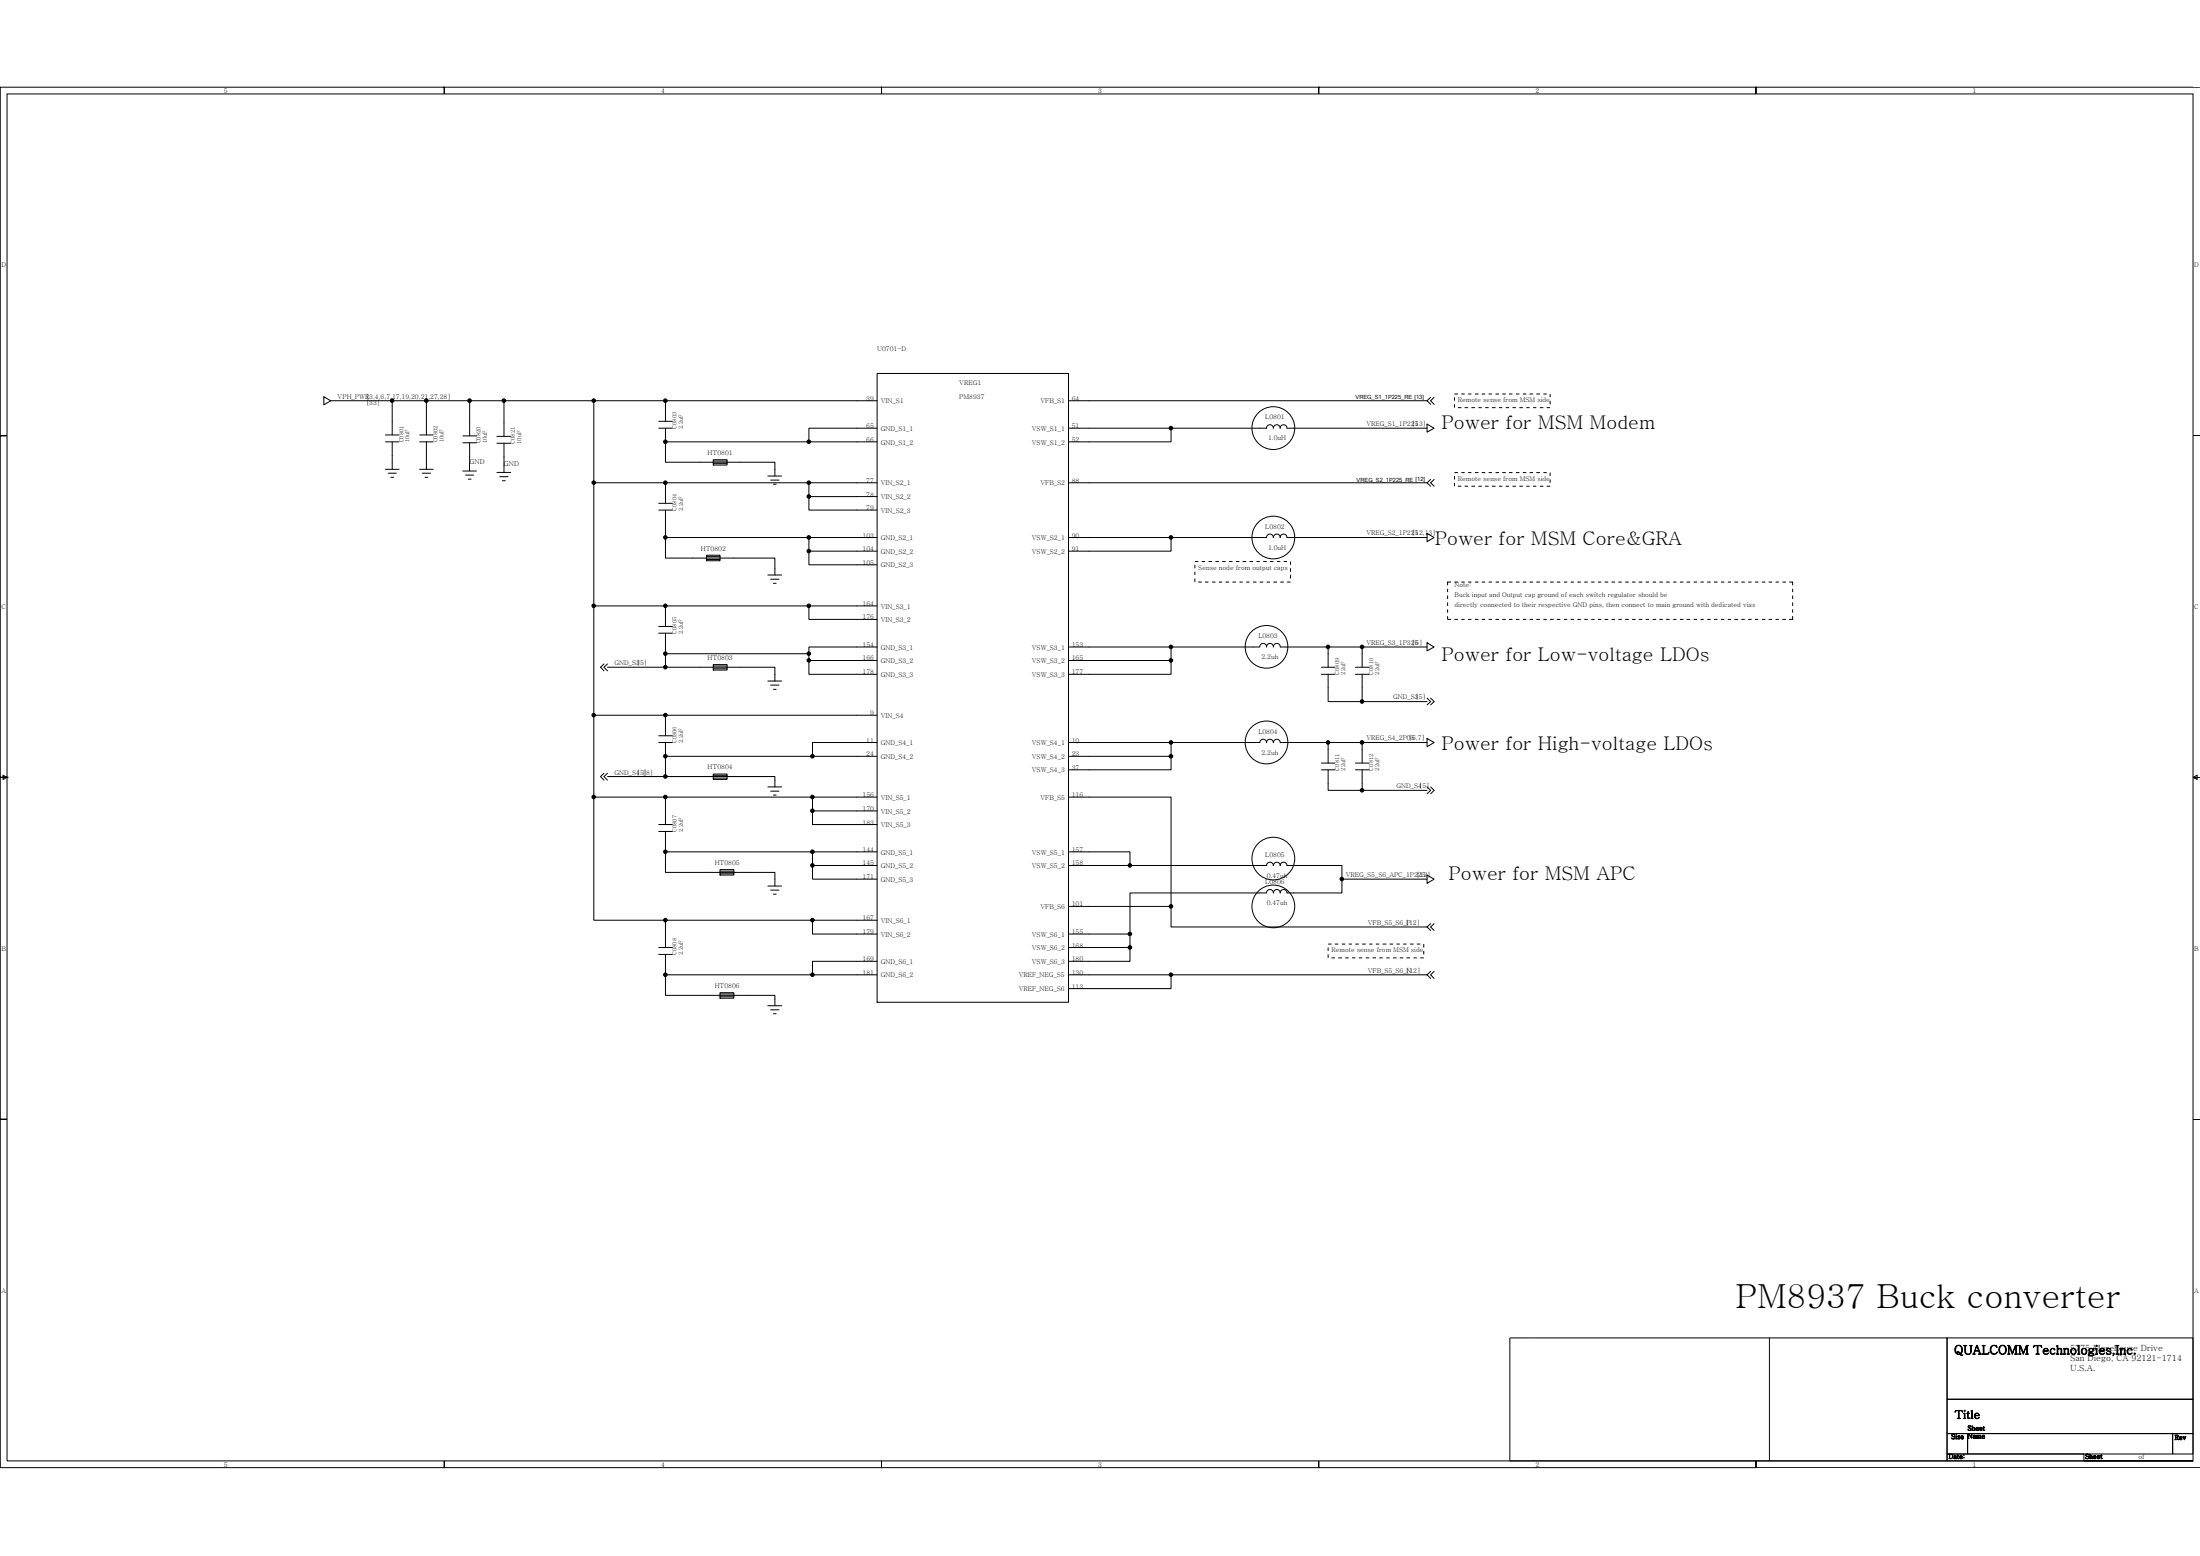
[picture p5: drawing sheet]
<svg xmlns="http://www.w3.org/2000/svg" width="297mm" height="210mm" viewBox="0 0 297 210" stroke-linecap="round" stroke-linejoin="round" font-family="sans-serif">
<g fill="none" stroke="#000" stroke-width=".14">
<path d="M.9 12.7h295.2v184.4h-295.2zM297 11.8h-59.9v.9v-.9h-59v.9v-.9h-59.1v.9v-.9h-59v.9v-.9h-60v47h.9h-.9v46.1h.9l-.5 .3v-.6l.5 .3h-.9v46.1h.9h-.9v46.1v1h60v-1v1h59v-1v1h59.1v-1v1h59v-1v1h59.9M43.7 53.6l1 .5-1 .5zM44.7 54.1h12.9M52 59.6h1.9M52 58.7h1.9M53 54.1v4.6M53 59.6v3.7M56.7 59.6h1.8M56.7 58.7h1.8M57.6 54.1v4.6M57.6 54.1h5.8v4.7"/>
<path d="M57.6 59.6v3.7M62.5 59.8h1.9M62.5 58.8h1.9M63.4 54.1h4.6v4.8M63.4 59.8v3.8M67.1 59.8h1.9M67.1 58.9h1.9M68 59.8v4M80.2 54.1v53.5M88.9 57.8h1.9M88.9 56.9h1.9M89.8 59.6v2.8h14.8v1.8"/>
<path d="M89.8 54.1v2.8M89.8 57.8v1.8M118.4 57.8h-9.2v1.8M118.4 54.1h-50.4M118.4 59.6h-28.6M118.4 50.4h25.9v84.9h-25.9zM144.3 54.1h48.4M144.3 57.8h26.7M158.1 57.8v1.8h-13.8M171 57.8a.46 .46 0 0 1 .5-.5 .46 .46 0 0 1 .4 .5M171.9 57.8a.46 .46 0 0 1 .5-.5 .46 .46 0 0 1 .4 .5M172.8 57.8a.46 .46 0 0 1 .5-.5 .46 .46 0 0 1 .5 .5h18.9"/>
<path d="M192.7 57.2l.9 .6-.9 .5zM192.7 54.1l.5 .5M193.2 53.6l-.5 .5M193.6 53.6l-.4 .5 .4 .5M196.4 53.6v.5M196.4 54.6v.4M196.4 53.2h.4M196.8 55h.5M197.3 53.2h.5M197.8 55h.4M198.2 53.2h.5M198.7 55h.5"/>
<path d="M199.2 53.2h.4M199.6 55h.5M200.1 53.2h.4M200.5 55h.5M201 53.2h.4M201.4 55h.5M201.9 53.2h.5M202.4 55h.4M202.8 53.2h.5M203.3 55h.4M203.7 53.2h.5M204.2 55h.5"/>
<path d="M204.7 53.2h.4M205.1 55h.5M205.6 53.2h.5M206.1 55h.4M206.5 53.2h.5M207 55h.4M207.4 53.2h.5M207.9 55h.5M208.4 53.2h.4M208.8 55h.5M209.3 53.2v.4M209.3 54.1v.5"/>
<path d="M297 58.8h-.9h.9M52 63.3h1.9M52.4 63.9h1.1M52.8 64.4h.3M56.7 63.3h1.8M57 63.9h1.1M57.4 64.4h.4M62.5 63.6h1.8M62.9 64.1h1M63.2 64.7h.4M67.1 63.8h1.9M67.5 64.3h1.1"/>
<path d="M67.8 64.9h.4M80.2 65.2h38.2M88.9 68.8h1.9M88.9 67.9h1.9M89.8 65.2v2.7M89.8 72.5v2.8h14.8v2.3M89.8 68.8v3.7h19.4M95.4 74.9h1.8v.8h-1.8zM95.4 75.3h.1M95.4 75.5h1.8M95.4 75.1h1.8M96.3 62h1.9v.8h-1.9z"/>
<path d="M96.3 62.4h.1M96.3 62.6h1.9M96.3 62.2h1.9M103.7 77.6h1.8M103.7 64.2h1.8M104.1 78.2h1.1M104.1 64.8h1.1M104.4 78.7h.4M104.4 65.3h.4M109.2 74.4v1.8h9.2M109.2 67v1.8h9.2M109.2 72.5h9.2"/>
<path d="M109.2 74.4h9.2M109.2 65.2v1.8M109.2 72.5v1.9M118.4 67h-9.2M144.3 72.5h26.7M144.3 65.2h48.4M158.1 72.5v1.9h-13.8M161.3 76.2v.5M161.3 77.2v.4M161.3 78.1v.4M161.3 75.8h.5M161.8 78.5h.5"/>
<path d="M162.3 75.8h.4M162.7 78.5h.5M163.2 75.8h.5M163.7 78.5h.4M164.1 75.8h.5M164.6 78.5h.4M165 75.8h.5M165.5 78.5h.4M165.9 75.8h.5M166.4 78.5h.5M166.9 75.8h.4M167.3 78.5h.5"/>
<path d="M167.8 75.8h.5M168.3 78.5h.4M168.7 75.8h.5M169.2 78.5h.4M169.6 75.8h.5M170.1 78.5h.5M170.6 75.8h.4M171 72.5a.46 .46 0 0 1 .5-.4 .46 .46 0 0 1 .4 .4M171 78.5h.5M171.5 75.8h.4M171.9 72.5a.46 .46 0 0 1 .5-.4 .46 .46 0 0 1 .4 .4M171.9 78.5h.5"/>
<path d="M172.4 75.8h.5M172.8 72.5a.46 .46 0 0 1 .5-.4 .46 .46 0 0 1 .5 .4h18.9M172.9 78.5h.4M173.3 75.8h.5M173.8 78.5h.4M174.2 75.8v.4M174.2 76.7v.5M174.2 77.6v.5M192.7 72l.9 .5-.9 .6zM192.7 65.2l.5 .4M193.2 64.7l-.5 .5M193.6 64.7l-.4 .5 .4 .4"/>
<path d="M195.4 79.5v.4M195.9 78.5h-.5v.5M196.4 78.5h.4M196.4 64.2v.5M196.4 65.2v.4M196.4 63.8h.4M196.8 65.6h.5M197.3 78.5h.5M197.3 63.8h.5M197.8 65.6h.4M198.2 78.5h.5M198.2 63.8h.5"/>
<path d="M198.7 65.6h.5M199.2 78.5h.4M199.2 63.8h.4M199.6 65.6h.5M200.1 78.5h.4M200.1 63.8h.4M200.5 65.6h.5M201 78.5h.4M201 63.8h.4M201.4 65.6h.5M201.9 78.5h.5M201.9 63.8h.5"/>
<path d="M202.4 65.6h.4M202.8 78.5h.5M202.8 63.8h.5M203.3 65.6h.4M203.7 78.5h.5M203.7 63.8h.5M204.2 65.6h.5M204.7 78.5h.4M204.7 63.8h.4M205.1 65.6h.5M205.6 78.5h.5M205.6 63.8h.5"/>
<path d="M206.1 65.6h.4M206.5 78.5h.5M206.5 63.8h.5M207 65.6h.4M207.4 78.5h.5M207.4 63.8h.5M207.9 65.6h.5M208.4 78.5h.4M208.4 63.8h.4M208.8 65.6h.5M209.3 78.5h.5M209.3 63.8v.4"/>
<path d="M209.3 64.7v.5M210.2 78.5h.5M211.2 78.5h.4M212.1 78.5h.4M213 78.5h.4M213.9 78.5h.5M214.8 78.5h.5M215.7 78.5h.5M216.7 78.5h.4M217.6 78.5h.5M218.5 78.5h.5M219.4 78.5h.5"/>
<path d="M220.4 78.5h.4M221.3 78.5h.4M222.2 78.5h.4M223.1 78.5h.5M224 78.5h.5M225 78.5h.4M225.9 78.5h.5M226.8 78.5h.5M227.7 78.5h.5M228.7 78.5h.4M229.6 78.5h.4M230.5 78.5h.5"/>
<path d="M231.4 78.5h.5M232.4 78.5h.4M233.3 78.5h.4M234.2 78.5h.5M235.1 78.5h.5M236 78.5h.5M237 78.5h.4M237.9 78.5h.5M238.8 78.5h.5M239.7 78.5h.5M240.7 78.5h.4M241.6 78.5h.4v.5"/>
<path d="M242 79.5v.4M81.6 89.6l-.5 .4 .5 .5M82 90h22.6v1.9M82 89.6l-.4 .4 .4 .5M88.9 85.4h1.9M88.9 84.5h1.9M88.9 99.3h1.9M89.8 88.2h19.4M89.8 81.8v2.7M89.8 96.5v2.8M89.8 85.4v4.6M96.3 89.7h1.9v.7h-1.9z"/>
<path d="M96.3 90h.1M96.3 90.3h1.9M96.3 89.9h1.9M103.7 91.9h1.8M104.1 92.5h1.1M104.4 93h.4M109.2 81.8v1.8h9.2M109.2 89.1v1.9h9.2M109.2 88.2v.9M118.4 87.3h-9.2v.9M118.4 81.8h-38.2M118.4 96.5h-38.2"/>
<path d="M118.4 89.1h-9.2M144.3 87.3h25.8M158.1 87.3v1.8h-13.8M158.1 89.1v1.9h-13.8M170.1 87.3a.45 .45 0 0 1 .5-.5 .45 .45 0 0 1 .4 .5M171 87.3a.46 .46 0 0 1 .5-.5 .46 .46 0 0 1 .4 .5M171.9 87.3a.46 .46 0 0 1 .5-.5 .46 .46 0 0 1 .4 .5h6.5M178.4 91h1.8M178.4 90h1.8M179.3 91v3.7h4.6M179.3 87.3h4.6v2.7M179.3 87.3v2.7"/>
<path d="M183 91h1.9M183 90h1.9M183.9 87.3h8.8M183.9 94.7h8.8M183.9 91v3.7M192.7 86.7l.9 .6-.9 .5zM192.7 99.7l.9 .5-.9 .6zM192.7 94.2l.5 .5-.5 .4M193.2 94.2l.4 .5-.4 .4M195.4 80.4v.4M195.4 81.3v.5M195.4 82.2v.5"/>
<path d="M195.4 83.1v.5h.5M196.4 83.6h.4M197.3 83.6h.5M198.2 83.6h.5M199.2 83.6h.4M200.1 83.6h.4M201 83.6h.4M201.9 83.6h.5M202.8 83.6h.5M203.7 83.6h.5M204.7 83.6h.4M205.6 83.6h.5"/>
<path d="M206.5 83.6h.5M207.4 83.6h.5M208.4 83.6h.4M209.3 83.6h.5M210.2 83.6h.5M211.2 83.6h.4M212.1 83.6h.4M213 83.6h.4M213.9 83.6h.5M214.8 83.6h.5M215.7 83.6h.5M216.7 83.6h.4"/>
<path d="M217.6 83.6h.5M218.5 83.6h.5M219.4 83.6h.5M220.4 83.6h.4M221.3 83.6h.4M222.2 83.6h.4M223.1 83.6h.5M224 83.6h.5M225 83.6h.4M225.9 83.6h.5M226.8 83.6h.5M227.7 83.6h.5"/>
<path d="M228.7 83.6h.4M229.6 83.6h.4M230.5 83.6h.5M231.4 83.6h.5M232.4 83.6h.4M233.3 83.6h.4M234.2 83.6h.5M235.1 83.6h.5M236 83.6h.5M237 83.6h.4M237.9 83.6h.5M238.8 83.6h.5"/>
<path d="M239.7 83.6h.5M240.7 83.6h.4M242 83.1v.5h-.4M242 80.4v.4M242 81.3v.5M242 82.2v.5M80.2 107.6v16.6h9.6M81.6 104.4l-.5 .4 .5 .5M82 104.8h22.6v1.4M82 104.4l-.4 .4 .4 .5M88.9 100.2h1.9M88.9 111.3h1.9"/>
<path d="M88.9 112.2h1.9M89.8 102.1h.1M89.8 107.6v3.7M89.8 100.2v4.6M89.8 112.2v2.8M96.3 104.5h1.9v.7h-1.9zM96.3 104.8h.1M96.3 105h1.9M96.3 104.6h1.9M97.2 117.3h1.9v.8h-1.9zM97.2 117.7h.1M97.2 117.9h1.9"/>
<path d="M97.2 117.6h1.9M103.7 119.6h1.8M103.7 106.2h1.8M104.1 106.8h1.1M104.4 107.3h.4M109.7 109.4v1.9h8.7M109.7 115h-19.9v2.7h14.8v1.9M109.7 116.8v1.8h8.7M109.7 107.6v1.8M109.7 115v1.8M118.4 100.2h-8.7v1.9M118.4 102.1h-28.6"/>
<path d="M118.4 115h-8.7M118.4 116.8h-8.7M118.4 107.6h-38.2M118.4 109.4h-8.7M144.3 100.2h25.8a.44 .44 0 0 1 .4-.4 .44 .44 0 0 1 .5 .4M144.3 115h8.3v1.8M144.3 107.6h13.8v14.7h-13.8M144.3 116.8h26.7M158.1 100.2v1.9h-13.8M158.1 102.1v1.8h-13.8M171 100.2a.46 .46 0 0 1 .5-.4 .46 .46 0 0 1 .4 .4M171 116.8a.46 .46 0 0 1 .5-.4 .46 .46 0 0 1 .4 .4"/>
<path d="M171.9 100.2a.46 .46 0 0 1 .5-.4 .46 .46 0 0 1 .4 .4h19.9M171.9 116.8a.46 .46 0 0 1 .5-.4 .46 .46 0 0 1 .4 .4M172.8 116.8a.46 .46 0 0 1 .5-.4 .46 .46 0 0 1 .5 .4M173.8 116.8h7.4v1.8M178.4 103.9h1.8M178.4 103h1.8M179.3 103.9v2.8h4.6v-2.8M179.3 100.2v2.8M181.2 118.6v1.9h-7.4a.46 .46 0 0 0-.5-.5 .46 .46 0 0 0-.5 .5M181.2 118.6h11.5M183 103.9h1.9M183 103h1.9"/>
<path d="M183.9 100.2v2.8M183.9 106.7h8.8M192.7 118.1l.9 .5-.9 .6zM192.7 106.2l.5 .5-.5 .4M193.2 106.2l.4 .5-.4 .4M296.1 104.9l.5-.3v.6zM296.1 104.9h.9M88.9 127.9h1.9M88.9 128.8h1.9M89.8 124.2v3.7M89.8 128.8v2.8M97.2 134h1.9v.7h-1.9z"/>
<path d="M97.2 134.3h.1M97.2 134.5h1.9M97.2 134.1h1.9M103.7 135.7h1.8M104.1 136.3h1.1M104.1 120.1h1.1M104.4 136.8h.4M104.4 120.7h.4M109.7 131.6h-19.9v2.7h14.8v1.4M109.7 124.2v1.8h8.7M109.7 131.6h8.7M118.4 129.7h-8.7v1.9"/>
<path d="M118.4 124.2h-28.6M144.3 131.6h13.8v1.8h-13.8M144.3 126h8.3M152.6 126v1.9h-8.3M152.6 127.9v1.8h-8.3M158.1 122.3v2.8h34.6M158.1 131.6h34.6M171 120.5a.46 .46 0 0 1 .5-.5 .46 .46 0 0 1 .4 .5M171 120.5h-18.4v5.5M171.9 120.5a.46 .46 0 0 1 .5-.5 .46 .46 0 0 1 .4 .5M179.3 127.9v.4M179.3 128.8v.5"/>
<path d="M179.3 127.4h.5M179.8 129.3h.4M180.2 127.4h.5M180.7 129.3h.5M181.2 127.4h.4M181.6 129.3h.5M182.1 127.4h.4M182.5 129.3h.5M183 127.4h.5M183.5 129.3h.4M183.9 127.4h.5M184.4 129.3h.5"/>
<path d="M184.9 127.4h.4M185.3 129.3h.5M185.8 127.4h.4M186.2 129.3h.5M186.7 127.4h.5M187.2 129.3h.4M187.6 127.4h.5M188.1 129.3h.4M188.5 127.4h.5M189 129.3h.5M189.5 127.4h.4M189.9 129.3h.5"/>
<path d="M190.4 127.4h.5M190.9 129.3h.4M191.3 127.4h.5M191.8 129.3h.4M192.2 127.4v.5M192.2 128.3v.5M192.7 125.1l.5 .5M192.7 131.6l.5 .4M193.2 124.7l-.5 .4M193.2 131.1l-.5 .5M193.6 124.7l-.4 .4 .4 .5M193.6 131.1l-.4 .5 .4 .4"/>
<path d="M297 151h-.9h.9M238.9 180.6h24v16.5h-24zM238.9 180.6h-35v16.5h35M262.9 180.6h33.2v8.2h-33.2zM262.9 188.8h33.2v4.7h-33.2zM262.9 193.5h2.8v2.7h-2.8zM262.9 196.2h18.5v.9h-18.5zM265.7 193.5h27.6v2.7h-27.6zM281.4 197.1h14.7zM293.3 193.5h2.8v2.7h-2.8z"/>
<circle cx="171.9" cy="57.8" r="2.89"/>
<circle cx="171.9" cy="72.5" r="2.89"/>
<circle cx="171" cy="87.3" r="2.88"/>
<circle cx="171" cy="100.2" r="2.88"/>
<circle cx="171.9" cy="115.9" r="2.89"/>
<circle cx="171.9" cy="122.3" r="2.89"/>
</g>
<g fill="#000" stroke="#000" stroke-width=".14">
<circle cx="52.9" cy="54.1" r=".24"/>
<circle cx="57.6" cy="54.1" r=".24"/>
<circle cx="63.4" cy="54.1" r=".24"/>
<circle cx="68" cy="54.1" r=".24"/>
<circle cx="80.2" cy="54.1" r=".24"/>
<circle cx="89.8" cy="54.1" r=".24"/>
<circle cx="89.8" cy="59.6" r=".24"/>
<circle cx="109.2" cy="59.6" r=".24"/>
<circle cx="158.1" cy="57.8" r=".24"/>
<circle cx="80.2" cy="65.1" r=".24"/>
<circle cx="89.8" cy="72.5" r=".24"/>
<circle cx="89.8" cy="65.1" r=".24"/>
<circle cx="109.2" cy="72.5" r=".24"/>
<circle cx="109.2" cy="67" r=".24"/>
<circle cx="109.2" cy="74.4" r=".24"/>
<circle cx="109.2" cy="65.1" r=".24"/>
<circle cx="158.1" cy="72.5" r=".24"/>
<circle cx="80.2" cy="81.8" r=".24"/>
<circle cx="80.2" cy="96.5" r=".24"/>
<circle cx="89.8" cy="81.8" r=".24"/>
<circle cx="89.8" cy="96.5" r=".24"/>
<circle cx="89.8" cy="90" r=".24"/>
<circle cx="89.8" cy="88.2" r=".24"/>
<circle cx="109.2" cy="89.1" r=".24"/>
<circle cx="109.2" cy="88.2" r=".24"/>
<circle cx="109.2" cy="81.8" r=".24"/>
<circle cx="158.1" cy="89.1" r=".24"/>
<circle cx="158.1" cy="87.3" r=".24"/>
<circle cx="179.3" cy="87.3" r=".24"/>
<circle cx="183.9" cy="87.3" r=".24"/>
<circle cx="183.9" cy="94.7" r=".24"/>
<circle cx="80.2" cy="107.6" r=".24"/>
<circle cx="89.8" cy="102.1" r=".24"/>
<circle cx="89.8" cy="114.9" r=".24"/>
<circle cx="89.8" cy="104.8" r=".24"/>
<circle cx="89.8" cy="107.6" r=".24"/>
<circle cx="109.7" cy="114.9" r=".24"/>
<circle cx="109.7" cy="107.6" r=".24"/>
<circle cx="109.7" cy="109.4" r=".24"/>
<circle cx="109.7" cy="102.1" r=".24"/>
<circle cx="109.7" cy="116.8" r=".24"/>
<circle cx="152.6" cy="116.8" r=".24"/>
<circle cx="158.1" cy="102.1" r=".24"/>
<circle cx="158.1" cy="100.2" r=".24"/>
<circle cx="179.3" cy="100.2" r=".24"/>
<circle cx="181.2" cy="118.6" r=".24"/>
<circle cx="183.9" cy="100.2" r=".24"/>
<circle cx="183.9" cy="106.6" r=".24"/>
<circle cx="89.8" cy="124.2" r=".24"/>
<circle cx="89.8" cy="131.5" r=".24"/>
<circle cx="109.7" cy="131.5" r=".24"/>
<circle cx="109.7" cy="124.2" r=".24"/>
<circle cx="152.6" cy="127.9" r=".24"/>
<circle cx="152.6" cy="126" r=".24"/>
<circle cx="158.1" cy="122.3" r=".24"/>
<circle cx="158.1" cy="131.5" r=".24"/>
</g>
<text font-size="4.5" x="234.3" y="176.6">PM8937 Buck converter</text>
<g font-size="2.5">
<text x="194.6" y="57.9">Power for MSM Modem</text>
<text x="193.7" y="73.6">Power for MSM Core&amp;GRA</text>
<text x="194.6" y="89.2">Power for Low-voltage LDOs</text>
<text x="194.6" y="101.2">Power for High-voltage LDOs</text>
<text x="195.6" y="118.7">Power for MSM APC</text>
</g>
<text font-size="1.7" x="263.8" y="182.8">QUALCOMM Technologies,Inc.</text>
<text font-size="1.5" x="263.9" y="191.4">Title</text>
<g font-size="1.1">
<text x="279.5" y="185">U.S.A.</text>
<text x="279.5" y="183.7">San Diego, CA 92121-1714</text>
<text x="279.5" y="182.3">5775 Morehouse Drive</text>
</g>
<g font-size=".9">
<text x="30.2" y="12.6">5</text>
<text x="89.3" y="12.6">4</text>
<text x="148.3" y="12.6">3</text>
<text x="207.3" y="12.6">2</text>
<text x="266.3" y="12.6">1</text>
<text x=".2" y="36.1">D</text>
<text x="296.2" y="36.1">D</text>
<text x="118.4" y="47.3">U0701-D</text>
<text x="45.6" y="53.8">VPH_PWR</text>
<text x="49.4" y="53.8">[3,4,6,7,17,19,20,21,27,28]</text>
<text x="129.5" y="52">VREG1</text>
<text x="129.5" y="53.8">PM8937</text>
<text x="49.4" y="54.7">[33]</text>
<text x="117" y="54.1">39</text>
<text x="117" y="57.8">65</text>
<text x="117" y="59.6">66</text>
<text x="118.9" y="54.4">VIN_S1</text>
<text x="118.9" y="58.1">GND_S1_1</text>
<text x="118.9" y="60">GND_S1_2</text>
<text x="139.3" y="58.1">VSW_S1_1</text>
<text x="139.3" y="60">VSW_S1_2</text>
<text x="140.5" y="54.4">VFB_S1</text>
<text x="144.7" y="57.8">51</text>
<text x="144.7" y="54.1">64</text>
<text x="144.7" y="59.6">52</text>
<text x="170.8" y="56.6">L0801</text>
<text x="171.2" y="59.4">1.0uH</text>
<text x="184.5" y="57.5">VREG_S1_1P225</text>
<text x="190.6" y="57.5">[13]</text>
<text x="196.8" y="54.3">Remote sense from MSM side</text>
<text x="63.4" y="62.6">GND</text>
<text x="68" y="62.8">GND</text>
<text x="95.5" y="61.4">HT0801</text>
<text x="117" y="65.1">77</text>
<text x="118.9" y="65.5">VIN_S2_1</text>
<text x="140.5" y="65.5">VFB_S2</text>
<text x="144.7" y="65.2">88</text>
<text x="196.8" y="64.9">Remote sense from MSM side</text>
<text x="117" y="67">78</text>
<text x="117" y="68.8">79</text>
<text x="118.9" y="67.4">VIN_S2_2</text>
<text x="118.9" y="69.2">VIN_S2_3</text>
<text x="170.8" y="71.3">L0802</text>
<text x="94.6" y="74.3">HT0802</text>
<text x="116.5" y="74.4">104</text>
<text x="116.5" y="76.2">105</text>
<text x="116.5" y="72.5">103</text>
<text x="118.9" y="74.7">GND_S2_2</text>
<text x="118.9" y="76.6">GND_S2_3</text>
<text x="118.9" y="72.9">GND_S2_1</text>
<text x="139.3" y="72.9">VSW_S2_1</text>
<text x="139.3" y="74.7">VSW_S2_2</text>
<text x="144.7" y="72.5">90</text>
<text x="144.7" y="74.4">91</text>
<text x="161.8" y="76.9">Sense node from output caps</text>
<text x="171.2" y="74.2">1.0uH</text>
<text x="184.5" y="72.3">VREG_S2_1P225</text>
<text x="190.6" y="72.3">[12,13]</text>
<text x=".2" y="82.2">C</text>
<text x="116.5" y="81.8">164</text>
<text x="116.5" y="83.6">176</text>
<text x="118.9" y="82.1">VIN_S3_1</text>
<text x="118.9" y="83.9">VIN_S3_2</text>
<text x="196.4" y="79.2">Note:</text>
<text x="196.4" y="81.9">directly connected to their respective GND pins, then connect to main ground with dedicated vias</text>
<text x="196.4" y="80.6">Buck input and Output cap ground of each switch regulator should be</text>
<text x="296.2" y="82.2">C</text>
<text x="82.9" y="89.8">GND_S3</text>
<text x="86" y="89.8">[5]</text>
<text x="95.5" y="89">HT0803</text>
<text x="116.5" y="87.3">154</text>
<text x="116.5" y="89.1">166</text>
<text x="118.9" y="87.7">GND_S3_1</text>
<text x="118.9" y="89.5">GND_S3_2</text>
<text x="139.3" y="87.7">VSW_S3_1</text>
<text x="139.3" y="89.5">VSW_S3_2</text>
<text x="144.7" y="87.3">153</text>
<text x="144.7" y="89.1">165</text>
<text x="169.9" y="86.1">L0803</text>
<text x="170.3" y="89">2.2uh</text>
<text x="184.5" y="87">VREG_S3_1P325</text>
<text x="190.6" y="87">[6]</text>
<text x="116.5" y="91">178</text>
<text x="118.9" y="91.4">GND_S3_3</text>
<text x="139.3" y="91.4">VSW_S3_3</text>
<text x="144.7" y="91">177</text>
<text x="188.1" y="94.3">GND_S3</text>
<text x="191.1" y="94.3">[5]</text>
<text x="117" y="100.2">11</text>
<text x="117.5" y="96.5">9</text>
<text x="118.9" y="96.9">VIN_S4</text>
<text x="118.9" y="100.6">GND_S4_1</text>
<text x="139.3" y="100.6">VSW_S4_1</text>
<text x="144.7" y="100.2">10</text>
<text x="169.9" y="99">L0804</text>
<text x="170.3" y="101.9">2.2uh</text>
<text x="184.5" y="99.9">VREG_S4_2P05</text>
<text x="190.2" y="99.9">[6,7]</text>
<text x="82.9" y="104.5">GND_S4 [8]</text>
<text x="86" y="104.5">[5]</text>
<text x="95.5" y="103.8">HT0804</text>
<text x="116.5" y="107.6">156</text>
<text x="117" y="102.1">24</text>
<text x="118.9" y="107.9">VIN_S5_1</text>
<text x="118.9" y="102.4">GND_S4_2</text>
<text x="139.3" y="102.4">VSW_S4_2</text>
<text x="139.3" y="104.2">VSW_S4_3</text>
<text x="140.5" y="107.9">VFB_S5</text>
<text x="144.7" y="102.1">23</text>
<text x="144.7" y="107.6">116</text>
<text x="144.7" y="103.9">37</text>
<text x="188.5" y="106.3">GND_S4[5]</text>
<text x="116.5" y="109.4">170</text>
<text x="116.5" y="111.3">183</text>
<text x="118.9" y="109.8">VIN_S5_2</text>
<text x="118.9" y="111.6">VIN_S5_3</text>
<text x="96.5" y="116.7">HT0805</text>
<text x="116.5" y="115">144</text>
<text x="116.5" y="116.8">145</text>
<text x="116.5" y="118.6">171</text>
<text x="118.9" y="115.3">GND_S5_1</text>
<text x="118.9" y="117.2">GND_S5_2</text>
<text x="118.9" y="119">GND_S5_3</text>
<text x="139.3" y="115.3">VSW_S5_1</text>
<text x="139.3" y="117.2">VSW_S5_2</text>
<text x="144.7" y="115">157</text>
<text x="144.7" y="116.8">158</text>
<text x="170.8" y="115.6">L0805</text>
<text x="170.8" y="119.3">L0806</text>
<text x="171" y="118.5">0.47uh</text>
<text x="181.7" y="118.4">VREG_S5_S6_APC_1P225</text>
<text x="191.2" y="118.4">[12]</text>
<text x="116.5" y="124.2">167</text>
<text x="118.9" y="124.5">VIN_S6_1</text>
<text x="140.5" y="122.7">VFB_S6</text>
<text x="144.7" y="122.3">101</text>
<text x="171" y="122.2">0.47uh</text>
<text x="184.7" y="124.8">VFB_S5_S6_P</text>
<text x="189.8" y="124.8">[12]</text>
<text x=".2" y="128.3">B</text>
<text x="116.5" y="126">179</text>
<text x="116.5" y="131.5">181</text>
<text x="116.5" y="129.7">169</text>
<text x="118.9" y="126.4">VIN_S6_2</text>
<text x="118.9" y="131.9">GND_S6_2</text>
<text x="118.9" y="130.1">GND_S6_1</text>
<text x="137.6" y="131.9">VREF_NEG_S5</text>
<text x="139.3" y="126.4">VSW_S6_1</text>
<text x="139.3" y="128.2">VSW_S6_2</text>
<text x="139.3" y="130.1">VSW_S6_3</text>
<text x="144.7" y="126">155</text>
<text x="144.7" y="127.9">168</text>
<text x="144.7" y="131.5">130</text>
<text x="144.7" y="129.7">180</text>
<text x="179.8" y="128.5">Remote sense from MSM side</text>
<text x="184.7" y="131.3">VFB_S5_S6_N</text>
<text x="189.9" y="131.3">[12]</text>
<text x="296.2" y="128.3">B</text>
<text x="96.5" y="133.3">HT0806</text>
<text x="137.6" y="133.8">VREF_NEG_S6</text>
<text x="144.7" y="133.4">113</text>
<text x=".2" y="174.4">A</text>
<text x="296.2" y="174.4">A</text>
<text x="30.2" y="198">5</text>
<text x="89.3" y="198">4</text>
<text x="148.3" y="198">3</text>
<text x="207.3" y="198">2</text>
<text x="263.1" y="196.8">Date:</text>
<text x="263.5" y="194.2">Size Name</text>
<text x="265.7" y="193">Sheet</text>
<text x="266.3" y="198">1</text>
<text x="281.5" y="196.8">Sheet</text>
<text x="288.7" y="196.8">of</text>
<text x="293.6" y="194.3">Rev</text>
</g>
<g font-size=".8">
<text x="183" y="53.9">VREG_S1_1P225_RE [13]</text>
<text x="183.2" y="65">VREG_S2_1P225_RE [12]</text>
</g>
<g font-size=".7">
<text x="54.5" y="59.7" transform="rotate(-90 54.5 59.7)">C0801</text>
<text x="55.3" y="59.7" transform="rotate(-90 55.3 59.7)">10uF</text>
<text x="59.1" y="59.7" transform="rotate(-90 59.1 59.7)">C0802</text>
<text x="59.9" y="59.7" transform="rotate(-90 59.9 59.7)">10uF</text>
<text x="64.9" y="59.8" transform="rotate(-90 64.9 59.8)">C0820</text>
<text x="65.7" y="59.8" transform="rotate(-90 65.7 59.8)">10uF</text>
<text x="69.5" y="59.9" transform="rotate(-90 69.5 59.9)">C0821</text>
<text x="70.4" y="59.9" transform="rotate(-90 70.4 59.9)">10uF</text>
<text x="91.3" y="57.9" transform="rotate(-90 91.3 57.9)">C0803</text>
<text x="92.2" y="57.9" transform="rotate(-90 92.2 57.9)">2.2uF</text>
<text x="91.3" y="68.9" transform="rotate(-90 91.3 68.9)">C0804</text>
<text x="92.2" y="68.9" transform="rotate(-90 92.2 68.9)">2.2uF</text>
<text x="91.3" y="85.6" transform="rotate(-90 91.3 85.6)">C0805</text>
<text x="92.2" y="85.6" transform="rotate(-90 92.2 85.6)">2.2uF</text>
<text x="180.8" y="91.1" transform="rotate(-90 180.8 91.1)">C0809</text>
<text x="181.6" y="91.1" transform="rotate(-90 181.6 91.1)">22uF</text>
<text x="185.4" y="91.1" transform="rotate(-90 185.4 91.1)">C0810</text>
<text x="186.2" y="91.1" transform="rotate(-90 186.2 91.1)">22uF</text>
<text x="91.3" y="100.3" transform="rotate(-90 91.3 100.3)">C0806</text>
<text x="92.2" y="100.3" transform="rotate(-90 92.2 100.3)">2.2uF</text>
<text x="180.8" y="104" transform="rotate(-90 180.8 104)">C0811</text>
<text x="181.6" y="104" transform="rotate(-90 181.6 104)">22uF</text>
<text x="185.4" y="104" transform="rotate(-90 185.4 104)">C0812</text>
<text x="186.2" y="104" transform="rotate(-90 186.2 104)">22uF</text>
<text x="91.3" y="112.3" transform="rotate(-90 91.3 112.3)">C0807</text>
<text x="92.2" y="112.3" transform="rotate(-90 92.2 112.3)">2.2uF</text>
<text x="91.3" y="128.9" transform="rotate(-90 91.3 128.9)">C0808</text>
<text x="92.2" y="128.9" transform="rotate(-90 92.2 128.9)">2.2uF</text>
</g>
</svg>
